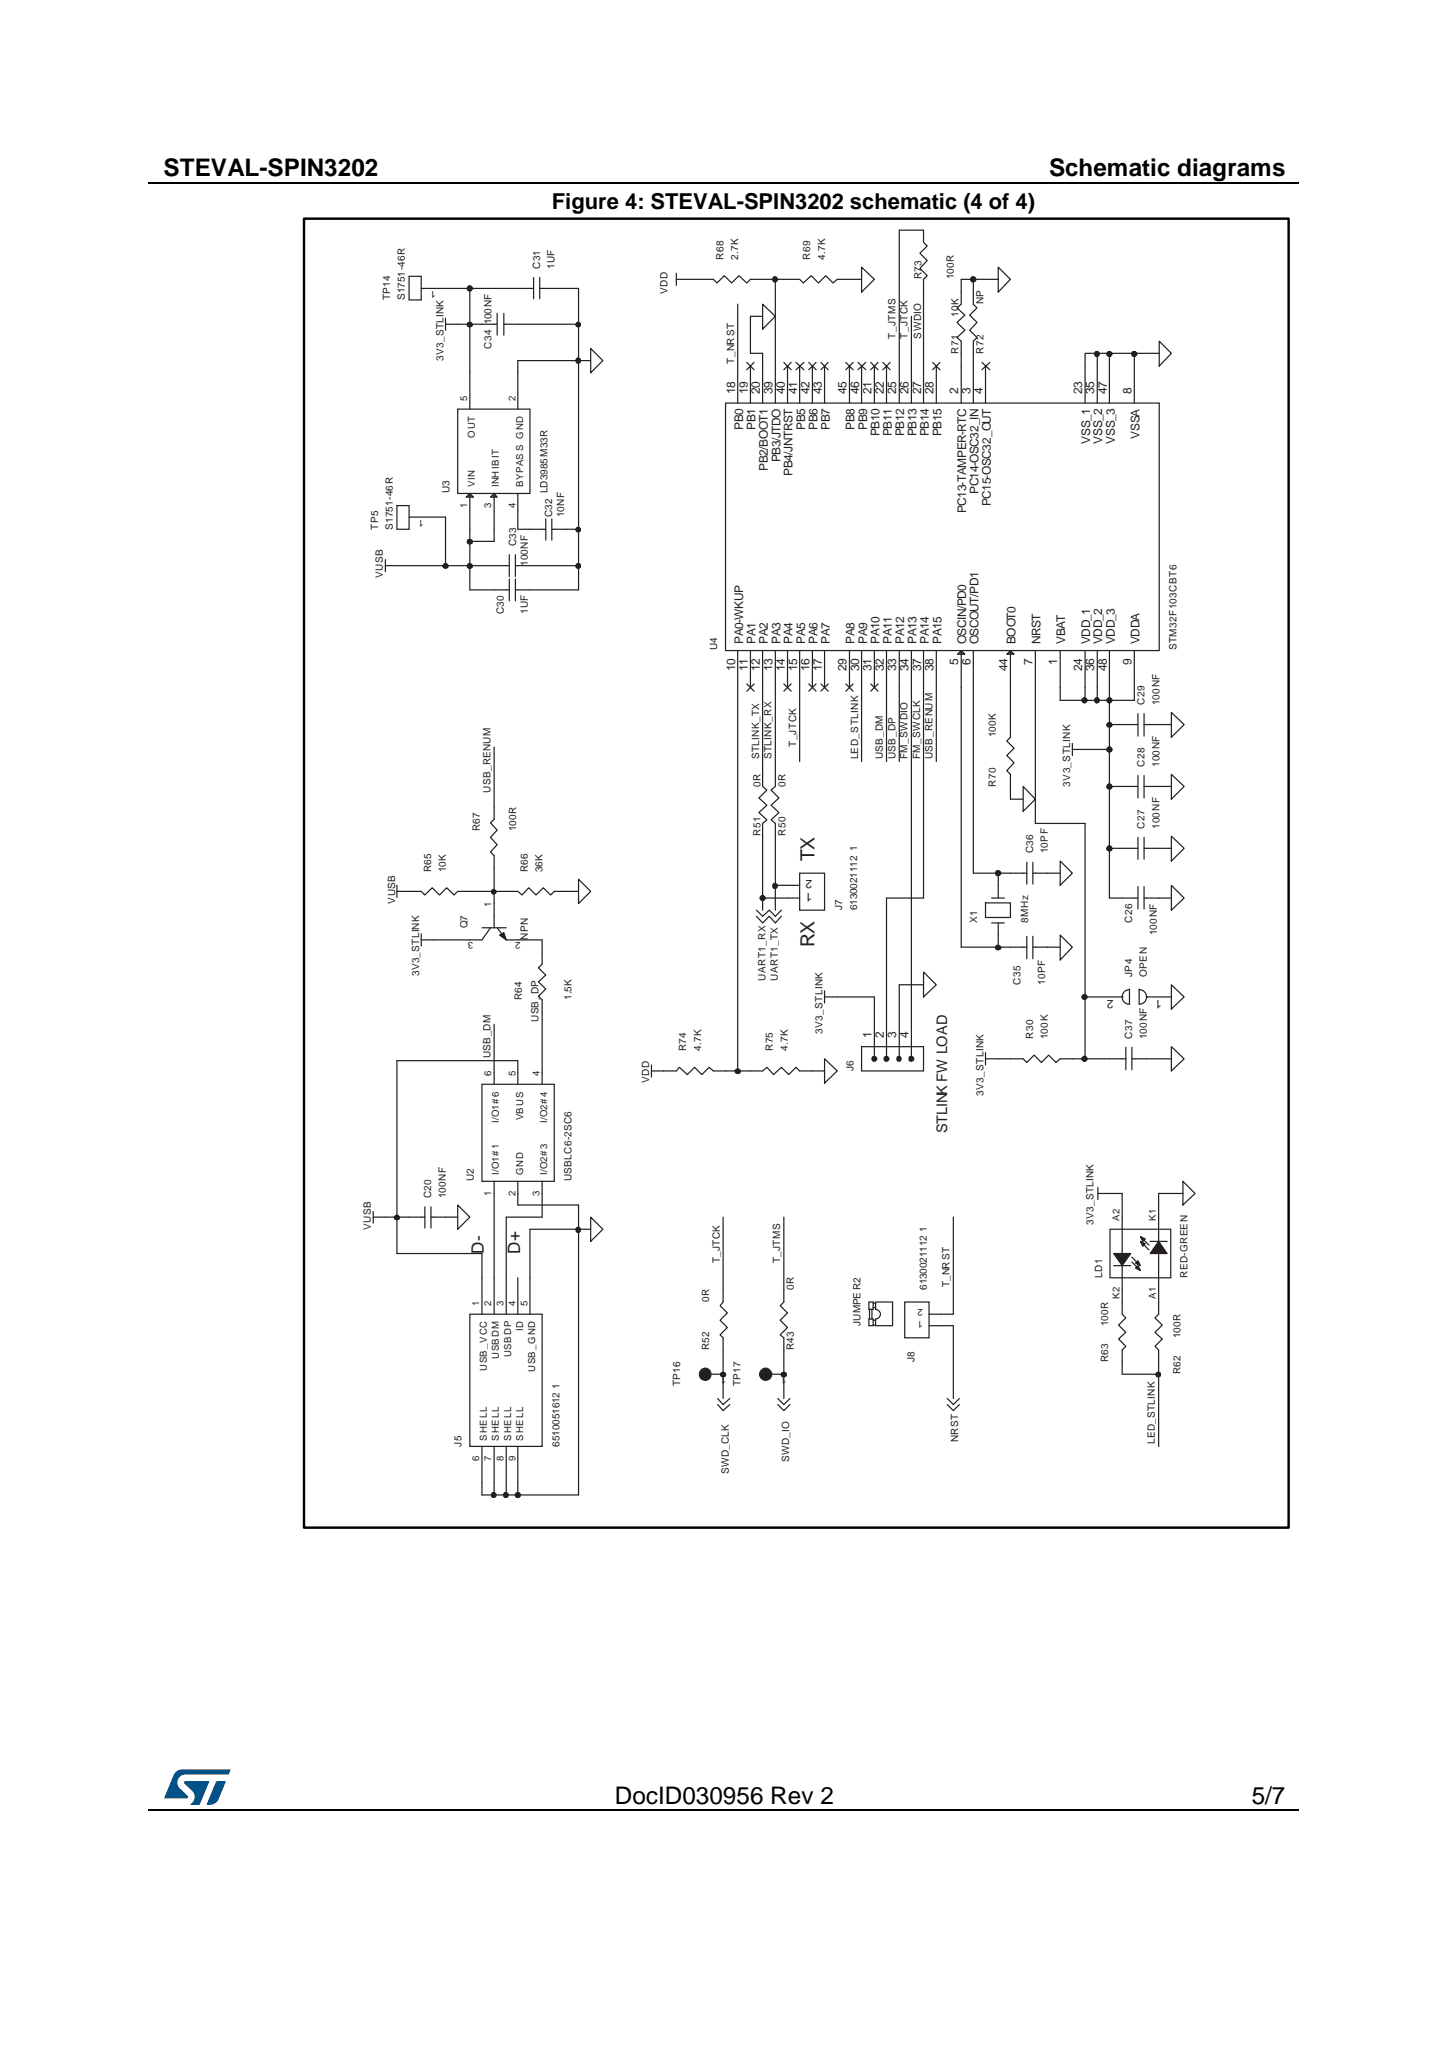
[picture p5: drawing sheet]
<svg xmlns="http://www.w3.org/2000/svg" width="210mm" height="297mm" viewBox="0 0 210 297" stroke-linecap="round" stroke-linejoin="round" font-family="sans-serif">
<path d="M21.5 26.5h166.7M21.5 262.4h166.7" fill="none" stroke="#000" stroke-width=".17"/>
<g fill="#000">
<path d="M104.7 26.4h.1v.1h-.1z" fill-rule="evenodd"/>
<path d="M61.6 262.3h.1v.2h-.1z" fill-rule="evenodd"/>
<path d="M148 262.3h.1v.2h-.1z" fill-rule="evenodd"/>
</g>
<g fill="#005288">
<path d="M25.4 256.9a2.27 2.27 0 0 1 1.8-.4l6.2 .1-.3 .6h-6.2a1.18 1.18 0 0 0-1.1 .8 1.18 1.18 0 0 0 .4 1.3l1 1v.3l-3.4 .1z"/>
<path d="M31.4 258.2h1.3v.1l-1 2.5a1.32 1.32 0 0 1-1.7 .7z"/>
<path d="M26.7 258.2h3.6v.1l-1.4 3.3h-1.4a1.27 1.27 0 0 0 .2-2.1l-1-.9v-.2z"/>
</g>
<g fill="none" stroke="#231f20" stroke-width=".18">
<path d="M98 39.6v1.8M124.9 38.7l1.8 1.8-1.8 1.8zM144.7 38.7l1.7 1.8-1.7 1.8zM59.3 40.1h1.8v3.4h-1.8zM61.1 41.8h5.2M64.6 47h1.7M64.6 46.1v1.8M85.6 50.5l1.8 1.8-1.8 1.7zM98 40.5h1.8M110.5 44.1l1.9 1.8-1.9 1.8zM139.3 42.3v1.8l-.6 .5 1.1 1.1-1.1 1 1.1 1.2-1.1 1 .6 .6v1.7M168 49.5l1.8 1.7-1.8 1.9z"/>
<path d="M55.9 82h1.6M55.9 81.1v1.8M148.3 114l1.8 1.8-1.8 1.8zM155.4 108.6h1.9M155.4 107.8v1.7M162.6 105h2.3M164.9 103.4v3.3M165.8 105h2.2M165.8 103.4v3.3M169.8 103.3l1.8 1.7-1.8 1.9zM169.8 112.2l1.8 1.8-1.8 1.8zM57.5 129.2h1.8"/>
<path d="M57.5 128.3v1.8M61.1 136.2h1.7M61.1 135.4v1.7M83.9 127.5l1.7 1.7-1.7 1.8zM109.6 132.8l.9 1 1-1 .9 1 .9-1M109.6 131.9l.9 .9 1-.9 .9 .9 .9-.9M146.4 126.6h2.4M148.8 125v3.2M149.7 126.6h2.1M149.7 125v3.2M153.7 135.5l1.7 1.8-1.7 1.8zM153.7 124.8l1.7 1.8-1.7 1.7z"/>
<path d="M169.8 121.2l1.8 1.8-1.8 1.8zM169.8 128.3l1.8 1.9-1.8 1.7zM94.4 155.2h1.8M94.4 154.4v1.7M108.8 155.2h1.7l.6-.5 1 1.1 1.2-1.1 1 1.1 1.1-1.1 .5 .5h1.8M119.5 153.5l1.9 1.7-1.9 1.8zM119.5 144.5h1.9M119.5 143.6v1.8M133.9 140.9l1.8 1.8-1.8 1.8zM142.8 153.5h1.9M142.8 152.6v1.8M169.8 142.7l1.8 1.8-1.8 1.8z"/>
<path d="M169.8 151.7l1.8 1.8-1.8 1.7zM54.1 176.4h1.8M54.1 175.6v1.7M66.3 174.7l1.8 1.7-1.8 1.8zM85.6 176.4l1.8 1.8-1.8 1.7zM159.1 173h1.8M159.1 172.1v1.8M171.5 171.2l1.7 1.8-1.7 1.7zM125.9 191.2h.7v1h-.7zM125.9 188.7h.7v1.1h-.7zM126 189.8v1.4M126.4 189.8v1.4"/>
<path d="M126.6 192.1h.3M126.6 188.9h.3M126.6 191.4h.3M126.6 189.5h.3M126.9 188.7h2.5v3.5h-2.5v-1a.7 .7 0 0 0 .7-.7 .7 .7 0 0 0-.7-.7zM131.1 188.7h3.6v5.2h-3.6zM134.7 192.2h1.7M134.7 190.5h1.7M167.9 188.7v1.8l-.5 .5 1.1 1.1-1.1 1 1.1 1-1.1 1.1 .5 .5v1.7M104 203.6l.8 .9 1-.9M104 202.7l.8 .9 1-.9M112.7 203.6l.9 .9 .9-.9"/>
<path d="M112.7 202.7l.9 .9 .9-.9M137.3 203.6l.9 .9 .9-.9M137.3 202.7l.9 .9 .9-.9"/>
</g>
<circle cx="126.7" cy="153.5" r=".35" fill="#231f20"/>
<circle cx="126.7" cy="153.5" r=".35" fill="none" stroke="#231f20" stroke-width=".18"/>
<circle cx="128.5" cy="153.5" r=".35" fill="#231f20"/>
<circle cx="128.5" cy="153.5" r=".35" fill="none" stroke="#231f20" stroke-width=".18"/>
<circle cx="130.3" cy="153.5" r=".34" fill="#231f20"/>
<circle cx="130.3" cy="153.5" r=".34" fill="none" stroke="#231f20" stroke-width=".18"/>
<circle cx="132.1" cy="153.5" r=".36" fill="#231f20"/>
<g fill="none" stroke="#231f20" stroke-width=".18">
<path d="M66.3 59.3h10.5v12.2h-10.5zM68.1 54v5.3M75.1 54v5.3M76.8 76.7h2.3M79.1 75.2v3.1M80 76.7h2.1M80 75.2v3.1M59.3 129.2h1.8l.5 .5 1-1 1.1 1 1-1 1.1 1 .5-.5h1.8M124.9 151.7h9v3.5h-9zM126.7 146.3v7M128.5 146.3v7M130.3 146.3v7"/>
<path d="M132.1 146.3v7"/>
<circle cx="132.1" cy="153.5" r=".36"/>
</g>
<path d="M67.6 72.1l.5-.6 .5 .6z" fill="#f00"/>
<path d="M67.6 72.1l.5-.6 .5 .6zM68.1 71.5v5.2M75.1 71.5v5.2" fill="none" stroke="#231f20" stroke-width=".18"/>
<path d="M71.1 72.1l.5-.6 .5 .6z" fill="#f00"/>
<g fill="none" stroke="#231f20" stroke-width=".18">
<path d="M133.9 33.4v1.7l.5 .6-1.1 1 1.1 1.1-1.1 1.1 1.1 1.1-.5 .5v1.8M71.1 72.1l.5-.6 .5 .6zM71.6 71.5v5.2M110.5 112.2v1.8l.6 .5-1.1 1.2 1.1 1-1.1 1.1 1.1 1-.6 .6v1.8M68.1 190.5h10.5v19.2h-10.5zM69.9 185.2v5.3M71.6 185.2v5.3M73.4 185.2v5.3M75.1 185.2v5.3M76.8 185.2v5.3M69.9 209.7v5.2M71.6 209.7v5.2"/>
<path d="M73.4 209.7v5.2M75.1 209.7v5.2"/>
</g>
<circle cx="102.2" cy="199.2" r=".87" fill="#231f20"/>
<g fill="none" stroke="#231f20" stroke-width=".18">
<path d="M69.9 47h2.2M72.1 45.4v3.2M73 47h2.1M73 45.4v3.2M101.5 40.5h1.9l.5 .5 1.1-1 1 1 1.1-1 1.1 1 .6-.5h1.7M105.2 58.4h62.8v35.9h-62.8zM106.9 53.1v5.3M108.2 52.5l1.1 1.1M108.8 53.1v5.3M109.3 52.5l-1.1 1.1M110.5 53.1v5.3M112.4 53.1v5.3"/>
<path d="M113.6 52.5l1.1 1.1M114.1 53.1v5.3M114.7 52.5l-1.1 1.1M115.4 52.5l1.1 1.1M115.9 53.1v5.3M116.5 52.5l-1.1 1.1M117.2 52.5l1.1 1.1M117.7 53.1v5.3M118.3 52.5l-1.1 1.1M119 52.5l1 1.1M119.5 53.1v5.3M120 52.5l-1 1.1"/>
<path d="M122.6 52.5l1 1.1M123.1 53.1v5.3M123.6 52.5l-1 1.1M124.3 52.5l1.2 1.1M124.9 53.1v5.3M125.5 52.5l-1.2 1.1M126.2 52.5l1.1 1.1M126.7 53.1v5.3M127.3 52.5l-1.1 1.1M128 52.5l1 1.1M128.5 53.1v5.3M129 52.5l-1 1.1"/>
<path d="M130.3 53.1v5.3M132.1 53.1v5.3M133.9 53.1v5.3M135.2 52.5l1 1.1M135.7 53.1v5.3M136.2 52.5l-1 1.1M139.3 53.1v5.3M141.1 53.1v5.3M142.3 52.5l1.2 1.1M142.8 53.1v5.3M143.5 52.5l-1.2 1.1M157.3 53.1v5.3"/>
<path d="M106.9 94.3v5.4M108.2 99.1l1.1 1.1M108.8 94.3v5.4M109.3 99.1l-1.1 1.1M110.5 94.3v5.4M112.4 94.3v5.4M113.6 99.1l1.1 1.1M114.1 94.3v5.4M114.7 99.1l-1.1 1.1M115.9 94.3v5.4M117.2 99.1l1.1 1.1M117.7 94.3v5.4"/>
<path d="M118.3 99.1l-1.1 1.1M119 99.1l1 1.1M119.5 94.3v5.4M120 99.1l-1 1.1M122.6 99.1l1 1.1M123.1 94.3v5.4M123.6 99.1l-1 1.1M124.9 94.3v5.4M126.2 99.1l1.1 1.1M126.7 94.3v5.4M127.3 99.1l-1.1 1.1M128.5 94.3v5.4"/>
<path d="M130.3 94.3v5.4M132.1 94.3v5.4M112.4 112.2v1.8l-.6 .5 1.1 1.2-1.1 1 1.1 1.1-1.1 1 .6 .6v1.8M73.4 129.2h1.7l.6 .5 .9-1 1.1 1 1.1-1 1 1 .5-.5h1.8M146.4 153.5h1.9l.5 .5 1.1-1.1 1 1.1 1.1-1.1 1 1.1 .7-.5h1.7M160.8 153.5h2.4M163.2 151.8v3.3M164.1 153.5h2.1M164.1 151.8v3.3M103.1 199.2h1.7M162.6 188.7v1.8l.6 .5-1.1 1.1 1.1 1-1.1 1 1.1 1.1-.6 .5v1.7"/>
<circle cx="102.2" cy="199.2" r=".87"/>
</g>
<path d="M138.8 94.8l.5-.5 .5 .5z" fill="#f00"/>
<path d="M159 53.1v5.3M160.8 53.1v5.3M164.4 53.1v5.3M133.9 94.3v5.4M135.7 94.3v5.4M138.8 94.8l.5-.5 .5 .5zM139.3 94.3v5.4M141.1 94.3v5.4M150.1 94.3v5.4M153.7 94.3v5.4M157.3 94.3v5.4" fill="none" stroke="#231f20" stroke-width=".18"/>
<path d="M145.9 94.8l.5-.5 .6 .5z" fill="#f00"/>
<g fill="none" stroke="#231f20" stroke-width=".18">
<path d="M71.6 82h2.2M73.8 80.4v3.2M74.7 82h2.1M74.7 80.4v3.2M145.9 94.8l.5-.5 .6 .5zM146.4 94.3v5.4M159 94.3v5.4M160.8 94.3v5.4M164.4 94.3v5.4M69.9 134.5h3.5M71.1 134.5l-1.2 1.7M71.6 132.7v1.8"/>
<path d="M72.1 134.5l1.3 1.7M142.8 130.9h3.6v2.1h-3.6zM143.7 130.2h1.9M143.7 133.8h1.9M144.7 128.3v1.9M144.7 133.8v1.7M146.4 137.3h2.4M148.8 135.7v3.3M149.7 137.3h2.1M149.7 135.7v3.3M162.6 144.5h.1M163.7 143.4v2.2a1.05 1.05 0 0 1-1.1-1.1 1.05 1.05 0 0 1 1.1-1"/>
<path d="M165.1 143.4v2.2a1.05 1.05 0 0 0 1.1-1.1 1.05 1.05 0 0 0-1.1-1M166.2 144.5h.1M104.8 187v1.7l-.4 .6 1 1-1 1.1 1 1-1 1.1 .4 .4v1.8"/>
</g>
<path d="M72.4 135.5l.6-.3 .4 1z" fill="#231f20"/>
<g fill="none" stroke="#231f20" stroke-width=".18">
<path d="M75.1 41.8h2.2M77.3 40.2v3.1M78.2 41.8h2.1M78.2 40.2v3.1M114.1 40.5h1.8l.5 .5 1.2-1 1 1 1.1-1 1 1 .7-.5h1.7M141.1 42.3v1.8l.5 .5-1.1 1.1 1.1 1-1.1 1.2 1.1 1-.5 .6v1.7M57.5 73.3h1.8v3.4h-1.8zM59.3 75h5.3M71.6 117v1.7l-.5 .6 1 1-1 1.1 1 1-1 1.1 .5 .5v1.8M146.4 105v1.9l-.5 .5 1.1 1.1-1.1 1 1.1 1.1-1.1 1.1 .5 .5v1.8M162.6 114h2.3M164.9 112.4v3.3"/>
<path d="M165.8 112.4v3.3M165.8 114h2.2M68.1 136.2h1.8M71.6 131v1.7M72.4 135.5l.6-.3 .4 1zM73.4 136.2h1.7M78.6 138v1.8l-.6 .5 1.1 1-1.1 1 1.1 1.1-1.1 1 .6 .5v1.8M162.6 123h2.3M162.6 130.2h2.3M164.9 121.4v3.2M164.9 128.5v3.3M165.8 123h2.2"/>
<path d="M165.8 121.4v3.2M165.8 128.5v3.3M165.8 130.2h2.2M69.9 157.2h10.4v14h-10.4zM71.6 155.5v1.7M75.1 155.5v1.7M78.6 155.5v1.7M96.2 155.2h1.8l.5-.5 1.1 1.1 1.1-1.1 1 1.1 1.1-1.1 .6 .5h1.8M59.3 176.4h2.3M61.6 174.9v3.1M62.5 176.4h2.1M62.5 174.9v3.1"/>
<path d="M71.6 171.2v1.8M75.1 171.2v1.8M78.6 171.2v1.8M113.6 187v1.7l-.5 .6 1 1-1 1.1 1 1-1 1.1 .5 .4v1.8"/>
</g>
<circle cx="111" cy="199.2" r=".88" fill="#231f20"/>
<g fill="none" stroke="#231f20" stroke-width=".18">
<path d="M71.6 85.5h2.2M73.8 83.9v3.2M74.7 85.5h2.1M74.7 83.9v3.2M114.1 130.2h1.8M114.1 128.3h1.8M115.9 126.6h3.6v5.3h-3.6zM162.6 178.2v3.5M166.7 179.9h2.5M167.9 178.2v1.7M111.8 199.2h1.8M162.6 183.5v1.7"/>
<path d="M167.9 181.7v3.5"/>
<circle cx="111" cy="199.2" r=".88"/>
</g>
<path d="M164.6 183.1l.3-.3 .4 .7z" fill-rule="evenodd" fill="#231f20"/>
<path d="M164.1 182.9l1 1.1M164.1 182.2l1 1.1M164.6 183.1l.3-.3 .4 .7z" fill="none" stroke="#231f20" stroke-width=".18"/>
<path d="M164.6 183.8l.3-.3 .4 .7z" fill-rule="evenodd" fill="#231f20"/>
<path d="M164.6 183.8l.3-.3 .4 .7z" fill="none" stroke="#231f20" stroke-width=".18"/>
<path d="M167.9 179.9l1.3 1.8h-2.5z" fill-rule="evenodd" fill="#231f20"/>
<path d="M167.9 179.9l1.3 1.8h-2.5z" fill="none" stroke="#231f20" stroke-width=".18"/>
<path d="M161.4 181.7h2.5l-1.3 1.8z" fill-rule="evenodd" fill="#231f20"/>
<path d="M161.4 181.7h2.5l-1.3 1.8zM161.4 183.5h2.5" fill="none" stroke="#231f20" stroke-width=".18"/>
<path d="M165.3 179.2l.7 .4-.4 .3z" fill-rule="evenodd" fill="#231f20"/>
<path d="M165.3 179.2l.7 .4-.4 .3zM165.5 179.4l1 1.1M165.5 180.1l1 1.1" fill="none" stroke="#231f20" stroke-width=".18"/>
<path d="M165.3 179.9l.7 .4-.4 .3z" fill-rule="evenodd" fill="#231f20"/>
<g fill="none" stroke="#231f20" stroke-width=".18">
<path d="M160.8 114h1.8M162.6 105h-1.8v3.6M144.7 135.5v1.8h1.7M146.4 126.6h-1.7v1.7M151.8 126.6h1.9M151.8 137.3h1.9M162.6 123h-1.8v7.2h1.8M160.9 178.2h8.8v7h-8.8zM162.6 176.4v1.8M165.3 179.9l.7 .4-.4 .3zM167.9 176.4v1.8M162.6 185.2v1.8"/>
<path d="M167.9 185.2v1.8"/>
</g>
<circle cx="160.8" cy="105.1" r=".34" fill="#231f20"/>
<g fill="none" stroke="#231f20" stroke-width=".18">
<path d="M133.9 42.3v10.8M139.3 51.2v1.9M141.1 40.5v1.8M141.1 51.2v1.9M128.5 99.7v10.7M130.3 99.7v10.7M135.7 99.7v10.7M168 114h1.8M168 130.2h1.8M168 123h1.8M105.2 155.2h1.7M117.7 155.2h1.8"/>
<circle cx="160.8" cy="105.1" r=".34"/>
</g>
<circle cx="141.1" cy="40.5" r=".37" fill="#231f20"/>
<g fill="none" stroke="#231f20" stroke-width=".18">
<path d="M144.7 40.5h-5.4v1.8M153.7 99.7v1.8h3.6M157.3 108.6h3.5"/>
<circle cx="141.1" cy="40.5" r=".37"/>
</g>
<circle cx="157.2" cy="101.5" r=".35" fill="#231f20"/>
<g fill="none" stroke="#231f20" stroke-width=".18">
<path d="M157.3 99.7v1.8h1.7v-1.8"/>
<circle cx="157.2" cy="101.5" r=".35"/>
</g>
<circle cx="159" cy="101.5" r=".34" fill="#231f20"/>
<g fill="none" stroke="#231f20" stroke-width=".18">
<path d="M160.8 99.7v1.8h-1.8"/>
<circle cx="159" cy="101.5" r=".34"/>
</g>
<circle cx="160.8" cy="101.5" r=".35" fill="#231f20"/>
<g fill="none" stroke="#231f20" stroke-width=".18">
<path d="M139.3 99.7v37.6h5.4M164.4 99.7v1.8h-3.6v3.5"/>
<circle cx="160.8" cy="101.5" r=".35"/>
</g>
<circle cx="144.7" cy="137.4" r=".35" fill="#231f20"/>
<g fill="none" stroke="#231f20" stroke-width=".18">
<path d="M141.1 126.6h3.6"/>
<circle cx="144.7" cy="137.4" r=".35"/>
</g>
<circle cx="144.7" cy="126.6" r=".36" fill="#231f20"/>
<g fill="none" stroke="#231f20" stroke-width=".18">
<path d="M106.9 99.7v55.5M141.1 99.7v26.9"/>
<circle cx="144.7" cy="126.6" r=".36"/>
</g>
<circle cx="106.9" cy="155.3" r=".34" fill="#231f20"/>
<g fill="none" stroke="#231f20" stroke-width=".18">
<path d="M110.5 99.7v12.5M112.4 99.7v12.5M110.5 121.2v10.7M110.5 130.2h3.6M112.4 128.3v3.6M106.9 155.2h1.9"/>
<circle cx="106.9" cy="155.3" r=".34"/>
</g>
<circle cx="110.5" cy="130.2" r=".35" fill="#231f20"/>
<g fill="none" stroke="#231f20" stroke-width=".18">
<path d="M112.4 128.3h1.7"/>
<circle cx="110.5" cy="130.2" r=".35"/>
</g>
<circle cx="112.3" cy="128.4" r=".34" fill="#231f20"/>
<g fill="none" stroke="#231f20" stroke-width=".18">
<path d="M112.4 121.2v7.1M104.8 199.2v3.5"/>
<circle cx="112.3" cy="128.4" r=".34"/>
</g>
<circle cx="104.8" cy="199.3" r=".34" fill="#231f20"/>
<g fill="none" stroke="#231f20" stroke-width=".18">
<path d="M106.9 44.1v9M162.6 187v1.7M162.6 197.4v1.8h5.3M167.9 187v1.7M167.9 197.4v12.3"/>
<circle cx="104.8" cy="199.3" r=".34"/>
</g>
<circle cx="167.9" cy="199.3" r=".33" fill="#231f20"/>
<g fill="none" stroke="#231f20" stroke-width=".18">
<path d="M99.8 40.5h1.7M110.5 45.9h-1.7v5.3h1.7v1.9M110.5 40.5h1.9M114.1 40.5h-1.7v12.6M123.1 40.5h1.8M124.9 99.7v10.7M133.9 99.7v30.5M160.9 173h1.7v3.4M171.5 173h-3.6v3.4"/>
<circle cx="167.9" cy="199.3" r=".33"/>
</g>
<circle cx="112.3" cy="40.5" r=".35" fill="#231f20"/>
<g fill="none" stroke="#231f20" stroke-width=".18">
<path d="M146.4 99.7v5.3M146.4 114v1.8h1.9M160.8 114v9"/>
<circle cx="112.3" cy="40.5" r=".35"/>
</g>
<circle cx="160.8" cy="114" r=".37" fill="#231f20"/>
<circle cx="160.8" cy="114" r=".37" fill="none" stroke="#231f20" stroke-width=".18"/>
<circle cx="160.8" cy="123" r=".37" fill="#231f20"/>
<g fill="none" stroke="#231f20" stroke-width=".18">
<path d="M157.3 119.4v25.1"/>
<circle cx="160.8" cy="123" r=".37"/>
</g>
<circle cx="157.2" cy="144.5" r=".35" fill="#231f20"/>
<g fill="none" stroke="#231f20" stroke-width=".18">
<path d="M150.1 99.7v19.7h7.2M160.8 108.6v5.4M144.7 153.5h1.7M157.3 144.5h5.3M166.2 153.5h3.6"/>
<circle cx="157.2" cy="144.5" r=".35"/>
</g>
<circle cx="160.8" cy="108.6" r=".36" fill="#231f20"/>
<g fill="none" stroke="#231f20" stroke-width=".18">
<path d="M157.3 144.5v9h-1.9M157.3 153.5h3.5M166.2 144.5h3.6"/>
<circle cx="160.8" cy="108.6" r=".36"/>
</g>
<circle cx="157.2" cy="153.5" r=".35" fill="#231f20"/>
<g fill="none" stroke="#231f20" stroke-width=".18">
<path d="M128.5 130.2h5.4M57.5 153.7v22.7h-1.6M121.4 144.5h5.3M130.3 142.7h3.6M64.6 176.4h1.7"/>
<circle cx="157.2" cy="153.5" r=".35"/>
</g>
<circle cx="57.5" cy="176.5" r=".34" fill="#231f20"/>
<g fill="none" stroke="#231f20" stroke-width=".18">
<path d="M59.3 176.4h-1.8v5.3h12.4M71.6 173v12.2M73.4 176.4v8.8M83.9 178.2h-7.1v7"/>
<circle cx="57.5" cy="176.5" r=".34"/>
</g>
<circle cx="83.8" cy="178.3" r=".33" fill="#231f20"/>
<g fill="none" stroke="#231f20" stroke-width=".18">
<path d="M83.9 174.7v3.5M69.9 214.9v1.8h3.5M71.6 214.9v1.8"/>
<circle cx="83.8" cy="178.3" r=".33"/>
</g>
<circle cx="71.6" cy="216.7" r=".34" fill="#231f20"/>
<g fill="none" stroke="#231f20" stroke-width=".18">
<path d="M71.6 148.5v7M73.4 214.9v1.8h1.7"/>
<circle cx="71.6" cy="216.7" r=".34"/>
</g>
<circle cx="73.3" cy="216.7" r=".34" fill="#231f20"/>
<g fill="none" stroke="#231f20" stroke-width=".18">
<path d="M75.1 214.9v1.8h8.8"/>
<circle cx="73.3" cy="216.7" r=".34"/>
</g>
<circle cx="75.1" cy="216.7" r=".36" fill="#231f20"/>
<g fill="none" stroke="#231f20" stroke-width=".18">
<path d="M71.6 129.2v1.8M75.1 136.2h3.5v1.8M57.5 153.7h17.6v1.8M75.1 173v1.7h8.8M78.6 173v3.4"/>
<circle cx="75.1" cy="216.7" r=".36"/>
</g>
<circle cx="71.6" cy="129.3" r=".32" fill="#231f20"/>
<g fill="none" stroke="#231f20" stroke-width=".18">
<path d="M68.1 47v7M68.1 76.7v1.8M71.6 108.3v8.7M62.8 136.2h5.3M68.1 129.2h5.3M71.6 125.8v3.4M82.1 129.2h1.8M78.6 146.7v8.8M73.4 176.4h5.2M85.6 178.2h-1.7v38.5M69.9 181.7v3.5"/>
<circle cx="71.6" cy="129.3" r=".32"/>
</g>
<path d="M67.8 78.4a.38 .38 0 0 1 .4-.2 .38 .38 0 0 1 .2 .4 .35 .35 0 0 1-.4 .2 .35 .35 0 0 1-.2-.4z" fill-rule="evenodd" fill="#231f20"/>
<path d="M75.1 52.3v1.7M67.8 78.4a.38 .38 0 0 1 .4-.2 .38 .38 0 0 1 .2 .4 .35 .35 0 0 1-.4 .2 .35 .35 0 0 1-.2-.4zM71.6 76.7v1.8M57.5 82h7.1" fill="none" stroke="#231f20" stroke-width=".18"/>
<circle cx="64.6" cy="82.1" r=".34" fill="#231f20"/>
<g fill="none" stroke="#231f20" stroke-width=".18">
<path d="M64.6 75v7h7M68.1 78.5h3.5M68.1 82v3.5h3.5"/>
<circle cx="64.6" cy="82.1" r=".34"/>
</g>
<path d="M67.9 81.8a.37 .37 0 0 1 .5 .3 .35 .35 0 0 1-.4 .2 .35 .35 0 0 1-.2-.4z" fill-rule="evenodd" fill="#231f20"/>
<path d="M67.9 81.8a.37 .37 0 0 1 .5 .3 .35 .35 0 0 1-.4 .2 .35 .35 0 0 1-.2-.4zM76.8 82h7.1v3.5h-7.1" fill="none" stroke="#231f20" stroke-width=".18"/>
<circle cx="83.8" cy="82.1" r=".33" fill="#231f20"/>
<g fill="none" stroke="#231f20" stroke-width=".18">
<path d="M75.1 52.3h8.8M83.9 76.7v5.3"/>
<circle cx="83.8" cy="82.1" r=".33"/>
</g>
<circle cx="83.8" cy="52.3" r=".33" fill="#231f20"/>
<g fill="none" stroke="#231f20" stroke-width=".18">
<path d="M66.3 47h1.8M83.9 52.3h1.7"/>
<circle cx="83.8" cy="52.3" r=".33"/>
</g>
<path d="M67.9 46.8a.37 .37 0 0 1 .5 .3 .35 .35 0 0 1-.4 .2 .35 .35 0 0 1-.2-.4z" fill-rule="evenodd" fill="#231f20"/>
<path d="M67.9 46.8a.37 .37 0 0 1 .5 .3 .35 .35 0 0 1-.4 .2 .35 .35 0 0 1-.2-.4zM83.9 52.3v24.4h-1.8M75.1 76.7h1.7" fill="none" stroke="#231f20" stroke-width=".18"/>
<circle cx="83.8" cy="76.8" r=".33" fill="#231f20"/>
<g fill="none" stroke="#231f20" stroke-width=".18">
<path d="M66.3 41.8h1.8v5.2h1.8M75.1 47h8.8M68.1 78.5v3.5"/>
<circle cx="83.8" cy="76.8" r=".33"/>
</g>
<circle cx="83.8" cy="47.1" r=".33" fill="#231f20"/>
<g fill="none" stroke="#231f20" stroke-width=".18">
<path d="M68.1 41.8h7M80.3 41.8h3.6v10.5"/>
<circle cx="83.8" cy="47.1" r=".33"/>
</g>
<circle cx="68.1" cy="41.8" r=".35" fill="#231f20"/>
<g fill="none" stroke="#231f20" stroke-width=".18">
<path d="M133.9 33.4h-3.6v19.7M132.1 45.9v7.2M164.4 51.2h-3.6v1.9M168 51.2h-3.6v1.9M115.9 99.7v10.7M132.1 99.7v46.6M128.5 130.2v16.1M126.7 144.5v1.8M130.3 142.7v3.6M104.8 176.4v10.6M113.6 176.4v10.6M138.2 176.4v14.1"/>
<path d="M113.6 199.2v3.5M138.2 192.2v10.5"/>
<circle cx="68.1" cy="41.8" r=".35"/>
</g>
<circle cx="160.8" cy="51.3" r=".35" fill="#231f20"/>
<circle cx="160.8" cy="51.3" r=".35" fill="none" stroke="#231f20" stroke-width=".18"/>
<circle cx="164.4" cy="51.3" r=".35" fill="#231f20"/>
<g fill="none" stroke="#231f20" stroke-width=".18">
<path d="M160.8 51.2h-1.8v1.9"/>
<circle cx="164.4" cy="51.3" r=".35"/>
</g>
<circle cx="159" cy="51.3" r=".33" fill="#231f20"/>
<g fill="none" stroke="#231f20" stroke-width=".18">
<path d="M159 51.2h-1.7v1.9M168 105h1.8M104.8 195.7v3.5M113.6 195.7v3.5"/>
<circle cx="159" cy="51.3" r=".33"/>
</g>
<path d="M113.3 199.1a.38 .38 0 0 1 .4-.1 .38 .38 0 0 1 .3 .3 .35 .35 0 0 1-.5 .2 .35 .35 0 0 1-.2-.4z" fill-rule="evenodd" fill="#231f20"/>
<path d="M113.3 199.1a.38 .38 0 0 1 .4-.1 .38 .38 0 0 1 .3 .3 .35 .35 0 0 1-.5 .2 .35 .35 0 0 1-.2-.4zM136.4 192.2h1.8M136.4 190.5h1.8" fill="none" stroke="#231f20" stroke-width=".18"/>
<circle cx="160.8" cy="105.1" r=".34" fill="#231f20"/>
<circle cx="160.8" cy="105.1" r=".34" fill="none" stroke="#231f20" stroke-width=".18"/>
<circle cx="141.1" cy="40.5" r=".37" fill="#231f20"/>
<circle cx="141.1" cy="40.5" r=".37" fill="none" stroke="#231f20" stroke-width=".18"/>
<circle cx="157.2" cy="101.5" r=".35" fill="#231f20"/>
<circle cx="157.2" cy="101.5" r=".35" fill="none" stroke="#231f20" stroke-width=".18"/>
<circle cx="159" cy="101.5" r=".34" fill="#231f20"/>
<circle cx="159" cy="101.5" r=".34" fill="none" stroke="#231f20" stroke-width=".18"/>
<circle cx="160.8" cy="101.5" r=".35" fill="#231f20"/>
<circle cx="160.8" cy="101.5" r=".35" fill="none" stroke="#231f20" stroke-width=".18"/>
<circle cx="144.7" cy="137.4" r=".35" fill="#231f20"/>
<circle cx="144.7" cy="137.4" r=".35" fill="none" stroke="#231f20" stroke-width=".18"/>
<circle cx="144.7" cy="126.6" r=".36" fill="#231f20"/>
<circle cx="144.7" cy="126.6" r=".36" fill="none" stroke="#231f20" stroke-width=".18"/>
<circle cx="106.9" cy="155.3" r=".34" fill="#231f20"/>
<circle cx="106.9" cy="155.3" r=".34" fill="none" stroke="#231f20" stroke-width=".18"/>
<circle cx="110.5" cy="130.2" r=".35" fill="#231f20"/>
<circle cx="110.5" cy="130.2" r=".35" fill="none" stroke="#231f20" stroke-width=".18"/>
<circle cx="112.3" cy="128.4" r=".34" fill="#231f20"/>
<circle cx="112.3" cy="128.4" r=".34" fill="none" stroke="#231f20" stroke-width=".18"/>
<circle cx="104.8" cy="199.3" r=".34" fill="#231f20"/>
<circle cx="104.8" cy="199.3" r=".34" fill="none" stroke="#231f20" stroke-width=".18"/>
<circle cx="167.9" cy="199.3" r=".33" fill="#231f20"/>
<circle cx="167.9" cy="199.3" r=".33" fill="none" stroke="#231f20" stroke-width=".18"/>
<circle cx="112.3" cy="40.5" r=".35" fill="#231f20"/>
<circle cx="112.3" cy="40.5" r=".35" fill="none" stroke="#231f20" stroke-width=".18"/>
<circle cx="160.8" cy="114" r=".37" fill="#231f20"/>
<circle cx="160.8" cy="114" r=".37" fill="none" stroke="#231f20" stroke-width=".18"/>
<circle cx="160.8" cy="123" r=".37" fill="#231f20"/>
<circle cx="160.8" cy="123" r=".37" fill="none" stroke="#231f20" stroke-width=".18"/>
<circle cx="157.2" cy="144.5" r=".35" fill="#231f20"/>
<circle cx="157.2" cy="144.5" r=".35" fill="none" stroke="#231f20" stroke-width=".18"/>
<circle cx="160.8" cy="108.6" r=".36" fill="#231f20"/>
<circle cx="160.8" cy="108.6" r=".36" fill="none" stroke="#231f20" stroke-width=".18"/>
<circle cx="157.2" cy="153.5" r=".35" fill="#231f20"/>
<circle cx="157.2" cy="153.5" r=".35" fill="none" stroke="#231f20" stroke-width=".18"/>
<circle cx="57.5" cy="176.5" r=".34" fill="#231f20"/>
<circle cx="57.5" cy="176.5" r=".34" fill="none" stroke="#231f20" stroke-width=".18"/>
<circle cx="83.8" cy="178.3" r=".33" fill="#231f20"/>
<circle cx="83.8" cy="178.3" r=".33" fill="none" stroke="#231f20" stroke-width=".18"/>
<circle cx="71.6" cy="216.7" r=".34" fill="#231f20"/>
<circle cx="71.6" cy="216.7" r=".34" fill="none" stroke="#231f20" stroke-width=".18"/>
<circle cx="73.3" cy="216.7" r=".34" fill="#231f20"/>
<circle cx="73.3" cy="216.7" r=".34" fill="none" stroke="#231f20" stroke-width=".18"/>
<circle cx="75.1" cy="216.7" r=".36" fill="#231f20"/>
<circle cx="75.1" cy="216.7" r=".36" fill="none" stroke="#231f20" stroke-width=".18"/>
<circle cx="71.6" cy="129.3" r=".32" fill="#231f20"/>
<circle cx="71.6" cy="129.3" r=".32" fill="none" stroke="#231f20" stroke-width=".18"/>
<path d="M67.8 78.4a.38 .38 0 0 1 .4-.2 .38 .38 0 0 1 .2 .4 .35 .35 0 0 1-.4 .2 .35 .35 0 0 1-.2-.4z" fill-rule="evenodd" fill="#231f20"/>
<path d="M67.8 78.4a.38 .38 0 0 1 .4-.2 .38 .38 0 0 1 .2 .4 .35 .35 0 0 1-.4 .2 .35 .35 0 0 1-.2-.4z" fill="none" stroke="#231f20" stroke-width=".18"/>
<circle cx="64.6" cy="82.1" r=".34" fill="#231f20"/>
<circle cx="64.6" cy="82.1" r=".34" fill="none" stroke="#231f20" stroke-width=".18"/>
<path d="M67.9 81.8a.37 .37 0 0 1 .5 .3 .35 .35 0 0 1-.4 .2 .35 .35 0 0 1-.2-.4z" fill-rule="evenodd" fill="#231f20"/>
<path d="M67.9 81.8a.37 .37 0 0 1 .5 .3 .35 .35 0 0 1-.4 .2 .35 .35 0 0 1-.2-.4z" fill="none" stroke="#231f20" stroke-width=".18"/>
<circle cx="83.8" cy="82.1" r=".33" fill="#231f20"/>
<circle cx="83.8" cy="82.1" r=".33" fill="none" stroke="#231f20" stroke-width=".18"/>
<circle cx="83.8" cy="52.3" r=".33" fill="#231f20"/>
<circle cx="83.8" cy="52.3" r=".33" fill="none" stroke="#231f20" stroke-width=".18"/>
<path d="M67.9 46.8a.37 .37 0 0 1 .5 .3 .35 .35 0 0 1-.4 .2 .35 .35 0 0 1-.2-.4z" fill-rule="evenodd" fill="#231f20"/>
<path d="M67.9 46.8a.37 .37 0 0 1 .5 .3 .35 .35 0 0 1-.4 .2 .35 .35 0 0 1-.2-.4z" fill="none" stroke="#231f20" stroke-width=".18"/>
<circle cx="83.8" cy="76.8" r=".33" fill="#231f20"/>
<circle cx="83.8" cy="76.8" r=".33" fill="none" stroke="#231f20" stroke-width=".18"/>
<circle cx="83.8" cy="47.1" r=".33" fill="#231f20"/>
<circle cx="83.8" cy="47.1" r=".33" fill="none" stroke="#231f20" stroke-width=".18"/>
<circle cx="68.1" cy="41.8" r=".35" fill="#231f20"/>
<circle cx="68.1" cy="41.8" r=".35" fill="none" stroke="#231f20" stroke-width=".18"/>
<circle cx="160.8" cy="51.3" r=".35" fill="#231f20"/>
<circle cx="160.8" cy="51.3" r=".35" fill="none" stroke="#231f20" stroke-width=".18"/>
<circle cx="164.4" cy="51.3" r=".35" fill="#231f20"/>
<circle cx="164.4" cy="51.3" r=".35" fill="none" stroke="#231f20" stroke-width=".18"/>
<circle cx="159" cy="51.3" r=".33" fill="#231f20"/>
<circle cx="159" cy="51.3" r=".33" fill="none" stroke="#231f20" stroke-width=".18"/>
<path d="M113.3 199.1a.38 .38 0 0 1 .4-.1 .38 .38 0 0 1 .3 .3 .35 .35 0 0 1-.5 .2 .35 .35 0 0 1-.2-.4z" fill-rule="evenodd" fill="#231f20"/>
<path d="M113.3 199.1a.38 .38 0 0 1 .4-.1 .38 .38 0 0 1 .3 .3 .35 .35 0 0 1-.5 .2 .35 .35 0 0 1-.2-.4z" fill="none" stroke="#231f20" stroke-width=".18"/>
<path d="M44.1 31.7h142.7v189.7h-142.7z" fill="none" stroke="#000" stroke-width=".35"/>
<g font-size="3.5">
<text x="23.7" y="25.5">STEVAL-SPIN3202</text>
<text x="152" y="25.5">Schematic diagrams</text>
<text x="89.1" y="261.5">DocID030956 Rev 2</text>
<text x="181.4" y="261.5">5/7</text>
</g>
<text font-size="3.2" x="80" y="30.2">Figure 4: STEVAL-SPIN3202 schematic (4 of 4)</text>
<g font-size="2.8" fill="#231f20">
<text x="118" y="124.8" transform="rotate(-90 118 124.8)">TX</text>
<text x="118" y="137.3" transform="rotate(-90 118 137.3)">RX</text>
</g>
<g font-size="2.5" fill="#231f20">
<text x="70.1" y="181.7" transform="rotate(-90 70.1 181.7)">D-</text>
<text x="75.4" y="181.7" transform="rotate(-90 75.4 181.7)">D+</text>
</g>
<text font-size="2.1" fill="#231f20" x="137.3" y="164.2" transform="rotate(-90 137.3 164.2)">STLINK FW LOAD</text>
<g font-size="1.7" fill="#231f20">
<text x="106.6" y="57.2" transform="rotate(-90 106.6 57.2)">18</text>
<text x="108.4" y="57.2" transform="rotate(-90 108.4 57.2)">19</text>
<text x="110.1" y="57.2" transform="rotate(-90 110.1 57.2)">20</text>
<text x="112" y="57.2" transform="rotate(-90 112 57.2)">39</text>
<text x="113.7" y="57.2" transform="rotate(-90 113.7 57.2)">40</text>
<text x="115.5" y="57.2" transform="rotate(-90 115.5 57.2)">41</text>
<text x="117.3" y="57.2" transform="rotate(-90 117.3 57.2)">42</text>
<text x="119.1" y="57.2" transform="rotate(-90 119.1 57.2)">43</text>
<text x="122.7" y="57.2" transform="rotate(-90 122.7 57.2)">45</text>
<text x="124.5" y="57.2" transform="rotate(-90 124.5 57.2)">46</text>
<text x="126.3" y="57.2" transform="rotate(-90 126.3 57.2)">21</text>
<text x="128.1" y="57.2" transform="rotate(-90 128.1 57.2)">22</text>
<text x="129.9" y="57.2" transform="rotate(-90 129.9 57.2)">25</text>
<text x="131.7" y="57.2" transform="rotate(-90 131.7 57.2)">26</text>
<text x="133.5" y="57.2" transform="rotate(-90 133.5 57.2)">27</text>
<text x="135.3" y="57.2" transform="rotate(-90 135.3 57.2)">28</text>
<text x="138.9" y="57.2" transform="rotate(-90 138.9 57.2)">2</text>
<text x="140.7" y="57.2" transform="rotate(-90 140.7 57.2)">3</text>
<text x="142.5" y="57.2" transform="rotate(-90 142.5 57.2)">4</text>
<text x="156.8" y="57.2" transform="rotate(-90 156.8 57.2)">23</text>
<text x="158.6" y="57.2" transform="rotate(-90 158.6 57.2)">35</text>
<text x="160.4" y="57.2" transform="rotate(-90 160.4 57.2)">47</text>
<text x="164" y="57.2" transform="rotate(-90 164 57.2)">8</text>
<text x="107.7" y="62.4" transform="rotate(-90 107.7 62.4)">PB0</text>
<text x="109.5" y="62.4" transform="rotate(-90 109.5 62.4)">PB1</text>
<text x="116.7" y="62.4" transform="rotate(-90 116.7 62.4)">PB5</text>
<text x="118.5" y="62.4" transform="rotate(-90 118.5 62.4)">PB6</text>
<text x="120.3" y="62.4" transform="rotate(-90 120.3 62.4)">PB7</text>
<text x="123.9" y="62.4" transform="rotate(-90 123.9 62.4)">PB8</text>
<text x="125.7" y="62.4" transform="rotate(-90 125.7 62.4)">PB9</text>
<text x="127.5" y="63.3" transform="rotate(-90 127.5 63.3)">PB10</text>
<text x="129.2" y="63.3" transform="rotate(-90 129.2 63.3)">PB11</text>
<text x="131.1" y="63.3" transform="rotate(-90 131.1 63.3)">PB12</text>
<text x="132.8" y="63.3" transform="rotate(-90 132.8 63.3)">PB13</text>
<text x="134.6" y="63.3" transform="rotate(-90 134.6 63.3)">PB14</text>
<text x="136.4" y="63.3" transform="rotate(-90 136.4 63.3)">PB15</text>
<text x="158" y="64.3" transform="rotate(-90 158 64.3)">VSS_1</text>
<text x="159.8" y="64.3" transform="rotate(-90 159.8 64.3)">VSS_2</text>
<text x="161.6" y="64.3" transform="rotate(-90 161.6 64.3)">VSS_3</text>
<text x="165.2" y="63.7" transform="rotate(-90 165.2 63.7)">VSSA</text>
<text x="111.3" y="68.3" transform="rotate(-90 111.3 68.3)">PB2/BOOT1</text>
<text x="113.1" y="67" transform="rotate(-90 113.1 67)">PB3/JTDO</text>
<text x="114.9" y="69" transform="rotate(-90 114.9 69)">PB4/JNTRST</text>
<text x="141.8" y="71.6" transform="rotate(-90 141.8 71.6)">PC14-OSC32_IN</text>
<text x="140" y="74.4" transform="rotate(-90 140 74.4)">PC13-TAMPER-RTC</text>
<text x="143.6" y="73.4" transform="rotate(-90 143.6 73.4)">PC15-OSC32_OUT</text>
<text x="107.7" y="93.4" transform="rotate(-90 107.7 93.4)">PA0-WKUP</text>
<text x="109.5" y="93.4" transform="rotate(-90 109.5 93.4)">PA1</text>
<text x="111.3" y="93.4" transform="rotate(-90 111.3 93.4)">PA2</text>
<text x="113.1" y="93.4" transform="rotate(-90 113.1 93.4)">PA3</text>
<text x="114.9" y="93.4" transform="rotate(-90 114.9 93.4)">PA4</text>
<text x="116.7" y="93.4" transform="rotate(-90 116.7 93.4)">PA5</text>
<text x="118.5" y="93.4" transform="rotate(-90 118.5 93.4)">PA6</text>
<text x="120.3" y="93.4" transform="rotate(-90 120.3 93.4)">PA7</text>
<text x="123.9" y="93.4" transform="rotate(-90 123.9 93.4)">PA8</text>
<text x="125.7" y="93.4" transform="rotate(-90 125.7 93.4)">PA9</text>
<text x="127.5" y="93.4" transform="rotate(-90 127.5 93.4)">PA10</text>
<text x="129.2" y="93.4" transform="rotate(-90 129.2 93.4)">PA11</text>
<text x="131.1" y="93.4" transform="rotate(-90 131.1 93.4)">PA12</text>
<text x="132.8" y="93.4" transform="rotate(-90 132.8 93.4)">PA13</text>
<text x="134.6" y="93.4" transform="rotate(-90 134.6 93.4)">PA14</text>
<text x="136.4" y="93.4" transform="rotate(-90 136.4 93.4)">PA15</text>
<text x="140" y="93.4" transform="rotate(-90 140 93.4)">OSCIN/PD0</text>
<text x="141.8" y="93.4" transform="rotate(-90 141.8 93.4)">OSCOUT/PD1</text>
<text x="147.2" y="93.4" transform="rotate(-90 147.2 93.4)">BOOT0</text>
<text x="150.8" y="93.4" transform="rotate(-90 150.8 93.4)">NRST</text>
<text x="154.4" y="93.4" transform="rotate(-90 154.4 93.4)">VBAT</text>
<text x="158" y="93.4" transform="rotate(-90 158 93.4)">VDD_1</text>
<text x="159.8" y="93.4" transform="rotate(-90 159.8 93.4)">VDD_2</text>
<text x="161.6" y="93.4" transform="rotate(-90 161.6 93.4)">VDD_3</text>
<text x="165.2" y="93.4" transform="rotate(-90 165.2 93.4)">VDDA</text>
<text x="106.6" y="97.3" transform="rotate(-90 106.6 97.3)">10</text>
<text x="108.4" y="97.3" transform="rotate(-90 108.4 97.3)">11</text>
<text x="110.1" y="97.3" transform="rotate(-90 110.1 97.3)">12</text>
<text x="112" y="97.3" transform="rotate(-90 112 97.3)">13</text>
<text x="113.7" y="97.3" transform="rotate(-90 113.7 97.3)">14</text>
<text x="115.5" y="97.3" transform="rotate(-90 115.5 97.3)">15</text>
<text x="117.3" y="97.3" transform="rotate(-90 117.3 97.3)">16</text>
<text x="119.1" y="97.3" transform="rotate(-90 119.1 97.3)">17</text>
<text x="122.7" y="97.3" transform="rotate(-90 122.7 97.3)">29</text>
<text x="124.5" y="97.3" transform="rotate(-90 124.5 97.3)">30</text>
<text x="126.3" y="97.3" transform="rotate(-90 126.3 97.3)">31</text>
<text x="128.1" y="97.3" transform="rotate(-90 128.1 97.3)">32</text>
<text x="129.9" y="97.3" transform="rotate(-90 129.9 97.3)">33</text>
<text x="131.7" y="97.3" transform="rotate(-90 131.7 97.3)">34</text>
<text x="133.5" y="97.3" transform="rotate(-90 133.5 97.3)">37</text>
<text x="135.3" y="97.3" transform="rotate(-90 135.3 97.3)">38</text>
<text x="138.9" y="96.4" transform="rotate(-90 138.9 96.4)">5</text>
<text x="140.7" y="96.4" transform="rotate(-90 140.7 96.4)">6</text>
<text x="146" y="97.3" transform="rotate(-90 146 97.3)">44</text>
<text x="149.6" y="96.4" transform="rotate(-90 149.6 96.4)">7</text>
<text x="153.2" y="96.4" transform="rotate(-90 153.2 96.4)">1</text>
<text x="156.8" y="97.3" transform="rotate(-90 156.8 97.3)">24</text>
<text x="158.6" y="97.3" transform="rotate(-90 158.6 97.3)">36</text>
<text x="160.4" y="97.3" transform="rotate(-90 160.4 97.3)">48</text>
<text x="164" y="96.4" transform="rotate(-90 164 96.4)">9</text>
<text x="117.7" y="129.4" transform="rotate(-180 117.7 129.4)">1</text>
<text x="117.7" y="127.6" transform="rotate(-180 117.7 127.6)">2</text>
<text x="161.4" y="144.9" transform="rotate(-180 161.4 144.9)">2</text>
<text x="168.4" y="144.9" transform="rotate(-180 168.4 144.9)">1</text>
<text x="126.3" y="150.4" transform="rotate(-90 126.3 150.4)">1</text>
<text x="128.1" y="150.4" transform="rotate(-90 128.1 150.4)">2</text>
<text x="129.9" y="150.4" transform="rotate(-90 129.9 150.4)">3</text>
<text x="131.7" y="150.4" transform="rotate(-90 131.7 150.4)">4</text>
</g>
<g font-size="1.5" fill="#231f20">
<text x="104.9" y="37.6" transform="rotate(-90 104.9 37.6)">R68</text>
<text x="117.4" y="37.6" transform="rotate(-90 117.4 37.6)">R69</text>
<text x="65.1" y="71.5" transform="rotate(-90 65.1 71.5)">U3</text>
<text x="141.6" y="133.8" transform="rotate(-90 141.6 133.8)">X1</text>
<text x="114.2" y="152.4" transform="rotate(-90 114.2 152.4)">4.7K</text>
<text x="105.6" y="213.7" transform="rotate(-90 105.6 213.7)">SWD_CLK</text>
</g>
<g font-size="1.4" fill="#231f20">
<text x="78.3" y="39" transform="rotate(-90 78.3 39)">C31</text>
<text x="80.4" y="39" transform="rotate(-90 80.4 39)">1UF</text>
<text x="107" y="37.6" transform="rotate(-90 107 37.6)">2.7K</text>
<text x="119.6" y="37.6" transform="rotate(-90 119.6 37.6)">4.7K</text>
<text x="133.6" y="40.5" transform="rotate(-90 133.6 40.5)">R73</text>
<text x="138.2" y="40.5" transform="rotate(-90 138.2 40.5)">100R</text>
<text x="56.6" y="43.5" transform="rotate(-90 56.6 43.5)">TP14</text>
<text x="58.7" y="43.5" transform="rotate(-90 58.7 43.5)">S1751-46R</text>
<text x="63.2" y="42.2" transform="rotate(-180 63.2 42.2)">1</text>
<text x="71.3" y="47" transform="rotate(-90 71.3 47)">100NF</text>
<text x="96.8" y="42.7" transform="rotate(-90 96.8 42.7)">VDD</text>
<text x="138.9" y="45.9" transform="rotate(-90 138.9 45.9)">10K</text>
<text x="142.5" y="44.1" transform="rotate(-90 142.5 44.1)">NP</text>
<text x="64.3" y="52.3" transform="rotate(-90 64.3 52.3)">3V3_STLINK</text>
<text x="71.3" y="50.5" transform="rotate(-90 71.3 50.5)">C34</text>
<text x="106.4" y="52.7" transform="rotate(-90 106.4 52.7)">T_NRST</text>
<text x="129.8" y="49.1" transform="rotate(-90 129.8 49.1)">T_JTMS</text>
<text x="131.5" y="49.1" transform="rotate(-90 131.5 49.1)">T_JTCK</text>
<text x="133.5" y="49.1" transform="rotate(-90 133.5 49.1)">SWDIO</text>
<text x="138.9" y="51.3" transform="rotate(-90 138.9 51.3)">R71</text>
<text x="142.5" y="51.3" transform="rotate(-90 142.5 51.3)">R72</text>
<text x="67.7" y="58.1" transform="rotate(-90 67.7 58.1)">5</text>
<text x="74.7" y="58.1" transform="rotate(-90 74.7 58.1)">2</text>
<text x="68.8" y="63.4" transform="rotate(-90 68.8 63.4)">OUT</text>
<text x="68.8" y="70.7" transform="rotate(-90 68.8 70.7)">VIN</text>
<text x="72.3" y="70.7" transform="rotate(-90 72.3 70.7)">INH IBIT</text>
<text x="75.8" y="70.7" transform="rotate(-90 75.8 70.7)">BYPAS S GND</text>
<text x="79.3" y="71.5" transform="rotate(-90 79.3 71.5)">LD3985M33R</text>
<text x="54.8" y="76.8" transform="rotate(-90 54.8 76.8)">TP5</text>
<text x="56.9" y="76.8" transform="rotate(-90 56.9 76.8)">S1751-46R</text>
<text x="61.4" y="75.4" transform="rotate(-180 61.4 75.4)">1</text>
<text x="67.7" y="73.6" transform="rotate(-90 67.7 73.6)">1</text>
<text x="71.2" y="73.6" transform="rotate(-90 71.2 73.6)">3</text>
<text x="74.7" y="73.6" transform="rotate(-90 74.7 73.6)">4</text>
<text x="80" y="75" transform="rotate(-90 80 75)">C32</text>
<text x="81.8" y="75" transform="rotate(-90 81.8 75)">10NF</text>
<text x="55.5" y="83.7" transform="rotate(-90 55.5 83.7)">VUSB</text>
<text x="74.8" y="79.2" transform="rotate(-90 74.8 79.2)">C33</text>
<text x="76.5" y="82" transform="rotate(-90 76.5 82)">100NF</text>
<text x="73" y="89" transform="rotate(-90 73 89)">C30</text>
<text x="76.5" y="89" transform="rotate(-90 76.5 89)">1UF</text>
<text x="104" y="94.3" transform="rotate(-90 104 94.3)">U4</text>
<text x="170.5" y="94.3" transform="rotate(-90 170.5 94.3)">STM32F103CBT6</text>
<text x="144.3" y="106.9" transform="rotate(-90 144.3 106.9)">100K</text>
<text x="165.9" y="102.2" transform="rotate(-90 165.9 102.2)">C29</text>
<text x="168" y="102.2" transform="rotate(-90 168 102.2)">100NF</text>
<text x="110" y="110.1" transform="rotate(-90 110 110.1)">STLINK_TX</text>
<text x="111.8" y="110.1" transform="rotate(-90 111.8 110.1)">STLINK_RX</text>
<text x="115.4" y="108.3" transform="rotate(-90 115.4 108.3)">T_JTCK</text>
<text x="124.4" y="110.1" transform="rotate(-90 124.4 110.1)">LED_STLINK</text>
<text x="128" y="110.1" transform="rotate(-90 128 110.1)">USB_DM</text>
<text x="129.8" y="110.1" transform="rotate(-90 129.8 110.1)">USB_DP</text>
<text x="131.5" y="110.1" transform="rotate(-90 131.5 110.1)">FM_SWDIO</text>
<text x="133.4" y="110.1" transform="rotate(-90 133.4 110.1)">FM_SWCLK</text>
<text x="135.2" y="110.1" transform="rotate(-90 135.2 110.1)">USB_RENUM</text>
<text x="165.9" y="111.2" transform="rotate(-90 165.9 111.2)">C28</text>
<text x="168" y="111.2" transform="rotate(-90 168 111.2)">100NF</text>
<text x="71.1" y="114.9" transform="rotate(-90 71.1 114.9)">USB_RENUM</text>
<text x="110.2" y="114" transform="rotate(-90 110.2 114)">0R</text>
<text x="113.8" y="114" transform="rotate(-90 113.8 114)">0R</text>
<text x="144.3" y="114" transform="rotate(-90 144.3 114)">R70</text>
<text x="155.1" y="114" transform="rotate(-90 155.1 114)">3V3_STLINK</text>
<text x="69.5" y="120.5" transform="rotate(-90 69.5 120.5)">R67</text>
<text x="74.8" y="120.5" transform="rotate(-90 74.8 120.5)">100R</text>
<text x="110.2" y="121.2" transform="rotate(-90 110.2 121.2)">R51</text>
<text x="113.8" y="121.2" transform="rotate(-90 113.8 121.2)">R50</text>
<text x="124.2" y="123.4" transform="rotate(-90 124.2 123.4)">1</text>
<text x="149.7" y="123.7" transform="rotate(-90 149.7 123.7)">C36</text>
<text x="151.9" y="123.7" transform="rotate(-90 151.9 123.7)">10PF</text>
<text x="165.9" y="120.1" transform="rotate(-90 165.9 120.1)">C27</text>
<text x="168" y="120.1" transform="rotate(-90 168 120.1)">100NF</text>
<text x="57.3" y="131" transform="rotate(-90 57.3 131)">VUSB</text>
<text x="62.5" y="126.4" transform="rotate(-90 62.5 126.4)">R65</text>
<text x="64.6" y="126.4" transform="rotate(-90 64.6 126.4)">10K</text>
<text x="71.2" y="131.5" transform="rotate(-90 71.2 131.5)">1</text>
<text x="76.5" y="126.4" transform="rotate(-90 76.5 126.4)">R66</text>
<text x="78.6" y="126.4" transform="rotate(-90 78.6 126.4)">36K</text>
<text x="122.1" y="132" transform="rotate(-90 122.1 132)">J7</text>
<text x="124.2" y="132" transform="rotate(-90 124.2 132)">6130021112</text>
<text x="67.8" y="134.5" transform="rotate(-90 67.8 134.5)">Q7</text>
<text x="68.6" y="136.6" transform="rotate(-180 68.6 136.6)">3</text>
<text x="75.5" y="136.6" transform="rotate(-180 75.5 136.6)">2</text>
<text x="76.5" y="136.2" transform="rotate(-90 76.5 136.2)">NPN</text>
<text x="149" y="133.8" transform="rotate(-90 149 133.8)">8MHz</text>
<text x="164.1" y="133.8" transform="rotate(-90 164.1 133.8)">C26</text>
<text x="167.7" y="135.5" transform="rotate(-90 167.7 135.5)">100NF</text>
<text x="60.8" y="141.5" transform="rotate(-90 60.8 141.5)">3V3_STLINK</text>
<text x="110.9" y="142.2" transform="rotate(-90 110.9 142.2)">UART1_RX</text>
<text x="112.7" y="142.2" transform="rotate(-90 112.7 142.2)">UART1_TX</text>
<text x="147.9" y="142.7" transform="rotate(-90 147.9 142.7)">C35</text>
<text x="151.5" y="142.7" transform="rotate(-90 151.5 142.7)">10PF</text>
<text x="164.1" y="141.6" transform="rotate(-90 164.1 141.6)">JP4</text>
<text x="166.2" y="141.6" transform="rotate(-90 166.2 141.6)">OPEN</text>
<text x="75.7" y="145" transform="rotate(-90 75.7 145)">R64</text>
<text x="78.1" y="148.1" transform="rotate(-90 78.1 148.1)">USB_DP</text>
<text x="82.8" y="145" transform="rotate(-90 82.8 145)">1.5K</text>
<text x="119.2" y="149.9" transform="rotate(-90 119.2 149.9)">3V3_STLINK</text>
<text x="71.1" y="153.4" transform="rotate(-90 71.1 153.4)">USB_DM</text>
<text x="71.2" y="156" transform="rotate(-90 71.2 156)">6</text>
<text x="74.7" y="156" transform="rotate(-90 74.7 156)">5</text>
<text x="78.2" y="156" transform="rotate(-90 78.2 156)">4</text>
<text x="99.5" y="152.4" transform="rotate(-90 99.5 152.4)">R74</text>
<text x="101.6" y="152.4" transform="rotate(-90 101.6 152.4)">4.7K</text>
<text x="112" y="152.4" transform="rotate(-90 112 152.4)">R75</text>
<text x="123.7" y="155.3" transform="rotate(-90 123.7 155.3)">J6</text>
<text x="149.7" y="150.6" transform="rotate(-90 149.7 150.6)">R30</text>
<text x="151.9" y="150.6" transform="rotate(-90 151.9 150.6)">100K</text>
<text x="164.1" y="150.6" transform="rotate(-90 164.1 150.6)">C37</text>
<text x="166.2" y="150.6" transform="rotate(-90 166.2 150.6)">100NF</text>
<text x="94.1" y="157" transform="rotate(-90 94.1 157)">VDD</text>
<text x="142.5" y="158.8" transform="rotate(-90 142.5 158.8)">3V3_STLINK</text>
<text x="72.3" y="162.8" transform="rotate(-90 72.3 162.8)">I/O1# 6</text>
<text x="75.8" y="162.4" transform="rotate(-90 75.8 162.4)">VBUS</text>
<text x="79.3" y="162.8" transform="rotate(-90 79.3 162.8)">I/O2# 4</text>
<text x="62.5" y="173.7" transform="rotate(-90 62.5 173.7)">C20</text>
<text x="64.6" y="173.7" transform="rotate(-90 64.6 173.7)">100NF</text>
<text x="68.7" y="171.2" transform="rotate(-90 68.7 171.2)">U2</text>
<text x="71.2" y="173.3" transform="rotate(-90 71.2 173.3)">1</text>
<text x="72.3" y="170.4" transform="rotate(-90 72.3 170.4)">I/O1# 1</text>
<text x="74.7" y="173.3" transform="rotate(-90 74.7 173.3)">2</text>
<text x="75.8" y="170.4" transform="rotate(-90 75.8 170.4)">GND</text>
<text x="78.2" y="173.3" transform="rotate(-90 78.2 173.3)">3</text>
<text x="79.3" y="170.4" transform="rotate(-90 79.3 170.4)">I/O2# 3</text>
<text x="82.8" y="171.2" transform="rotate(-90 82.8 171.2)">USBLC6-2SC6</text>
<text x="53.7" y="178.2" transform="rotate(-90 53.7 178.2)">VUSB</text>
<text x="134.3" y="178.6" transform="rotate(-90 134.3 178.6)">1</text>
<text x="158.5" y="177.5" transform="rotate(-90 158.5 177.5)">3V3_STLINK</text>
<text x="162.3" y="177" transform="rotate(-90 162.3 177)">A2</text>
<text x="167.5" y="177" transform="rotate(-90 167.5 177)">K1</text>
<text x="104.3" y="183.1" transform="rotate(-90 104.3 183.1)">T_JTCK</text>
<text x="113.1" y="183.1" transform="rotate(-90 113.1 183.1)">T_JTMS</text>
<text x="159.7" y="185.2" transform="rotate(-90 159.7 185.2)">LD1</text>
<text x="172.1" y="185.2" transform="rotate(-90 172.1 185.2)">RED-GREEN</text>
<text x="69.4" y="189.3" transform="rotate(-90 69.4 189.3)">1</text>
<text x="71.2" y="189.3" transform="rotate(-90 71.2 189.3)">2</text>
<text x="73" y="189.3" transform="rotate(-90 73 189.3)">3</text>
<text x="74.7" y="189.3" transform="rotate(-90 74.7 189.3)">4</text>
<text x="76.5" y="189.3" transform="rotate(-90 76.5 189.3)">5</text>
<text x="102.8" y="188.7" transform="rotate(-90 102.8 188.7)">0R</text>
<text x="115" y="187" transform="rotate(-90 115 187)">0R</text>
<text x="133.8" y="191.5" transform="rotate(-180 133.8 191.5)">1</text>
<text x="133.8" y="189.7" transform="rotate(-180 133.8 189.7)">2</text>
<text x="134.3" y="187" transform="rotate(-90 134.3 187)">6130021112</text>
<text x="137.6" y="186.6" transform="rotate(-90 137.6 186.6)">T_NRST</text>
<text x="162.3" y="188.4" transform="rotate(-90 162.3 188.4)">K2</text>
<text x="167.5" y="188.4" transform="rotate(-90 167.5 188.4)">A1</text>
<text x="72.3" y="197" transform="rotate(-90 72.3 197)">USBDM</text>
<text x="74.1" y="196.7" transform="rotate(-90 74.1 196.7)">USBDP</text>
<text x="75.8" y="192.9" transform="rotate(-90 75.8 192.9)">ID</text>
<text x="102.8" y="195.7" transform="rotate(-90 102.8 195.7)">R52</text>
<text x="115" y="195.7" transform="rotate(-90 115 195.7)">R43</text>
<text x="124.7" y="192.2" transform="rotate(-90 124.7 192.2)">JUMPE R2</text>
<text x="132.6" y="197.5" transform="rotate(-90 132.6 197.5)">J8</text>
<text x="160.6" y="197.5" transform="rotate(-90 160.6 197.5)">R63</text>
<text x="160.6" y="192.2" transform="rotate(-90 160.6 192.2)">100R</text>
<text x="171.1" y="194" transform="rotate(-90 171.1 194)">100R</text>
<text x="70.6" y="198.7" transform="rotate(-90 70.6 198.7)">USB_VCC</text>
<text x="77.6" y="198.9" transform="rotate(-90 77.6 198.9)">USB_GND</text>
<text x="81.1" y="201.4" transform="rotate(-90 81.1 201.4)">1</text>
<text x="98.6" y="200.9" transform="rotate(-90 98.6 200.9)">TP16</text>
<text x="105.2" y="199.6" transform="rotate(-180 105.2 199.6)">1</text>
<text x="107.3" y="200.9" transform="rotate(-90 107.3 200.9)">TP17</text>
<text x="114" y="199.6" transform="rotate(-180 114 199.6)">1</text>
<text x="171.1" y="199.2" transform="rotate(-90 171.1 199.2)">R62</text>
<text x="66.9" y="209.7" transform="rotate(-90 66.9 209.7)">J5</text>
<text x="70.6" y="208.8" transform="rotate(-90 70.6 208.8)">SHELL</text>
<text x="72.3" y="208.8" transform="rotate(-90 72.3 208.8)">SHELL</text>
<text x="74.1" y="208.8" transform="rotate(-90 74.1 208.8)">SHELL</text>
<text x="75.8" y="208.8" transform="rotate(-90 75.8 208.8)">SHELL</text>
<text x="81.1" y="209.7" transform="rotate(-90 81.1 209.7)">6510051612</text>
<text x="138.9" y="209" transform="rotate(-90 138.9 209)">NRST</text>
<text x="167.4" y="209.3" transform="rotate(-90 167.4 209.3)">LED_STLINK</text>
<text x="69.4" y="211.8" transform="rotate(-90 69.4 211.8)">6</text>
<text x="71.2" y="211.8" transform="rotate(-90 71.2 211.8)">7</text>
<text x="73" y="211.8" transform="rotate(-90 73 211.8)">8</text>
<text x="74.7" y="211.8" transform="rotate(-90 74.7 211.8)">9</text>
<text x="114.4" y="212" transform="rotate(-90 114.4 212)">SWD_IO</text>
</g>
</svg>
